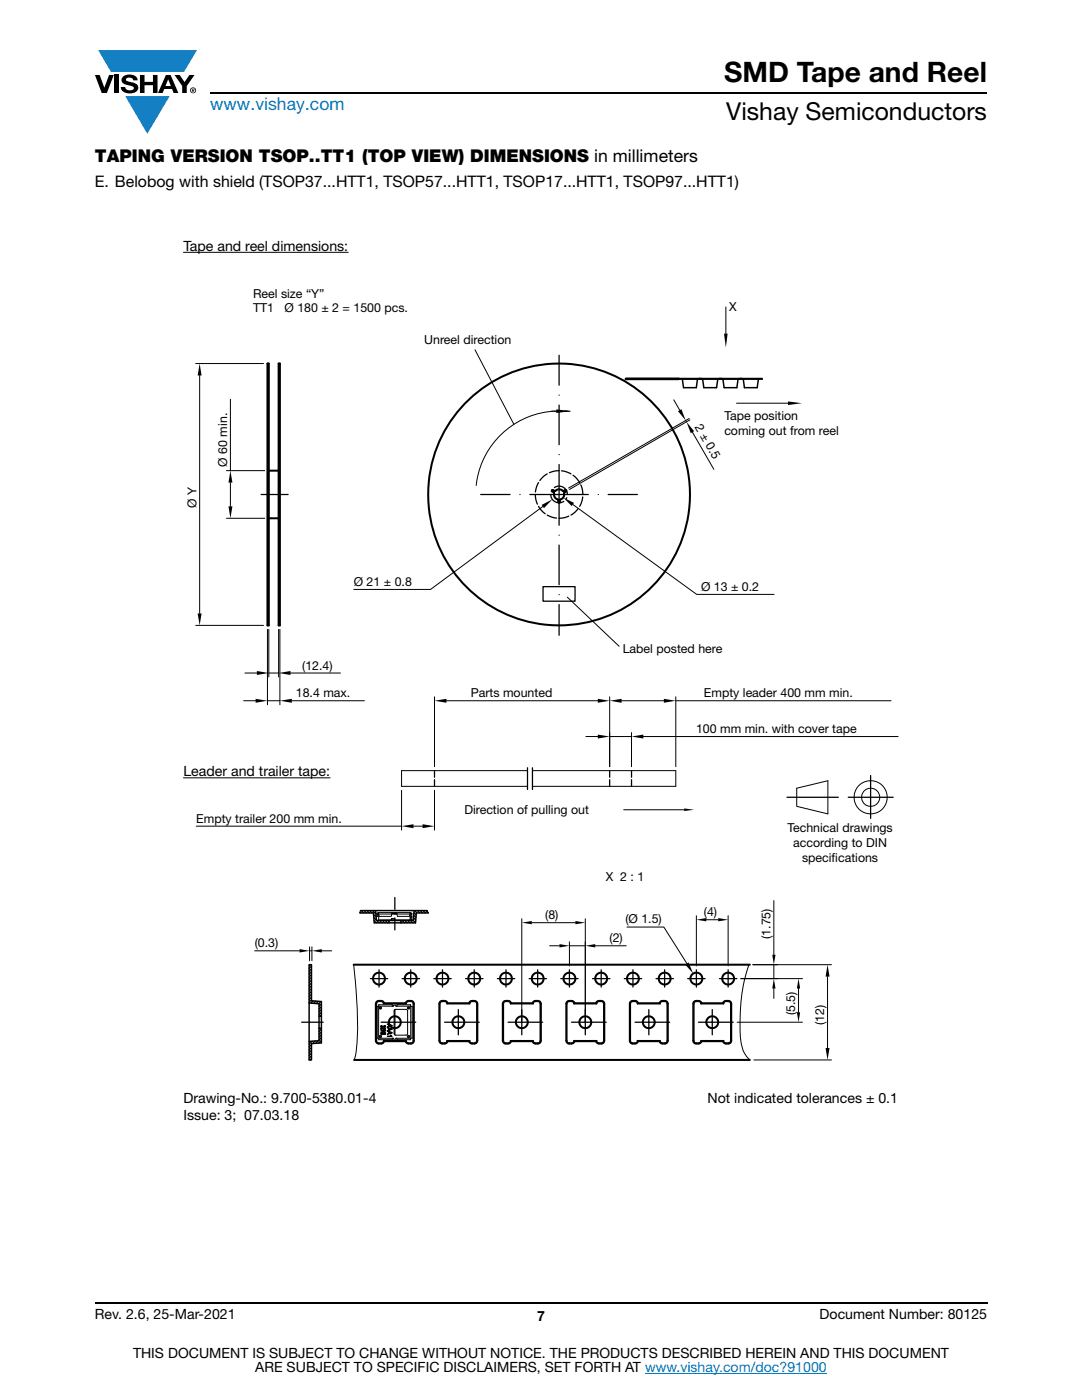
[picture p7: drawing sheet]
<svg xmlns="http://www.w3.org/2000/svg" width="216mm" height="279mm" viewBox="0 0 216 279" stroke-linecap="round" stroke-linejoin="round" font-family="sans-serif">
<g fill="#147fc3">
<path d="M19.6 10h19.7l-2.6 4.3h-1.1h-13.5z"/>
<path d="M25 19.2h8.9l-4.5 7.5z"/>
</g>
<g fill="#000">
<path d="M18.9 15h1l.9 2.5 1-2.5h.9l-1.4 3.6h-1zM22.9 15h.9v3.6h-.9zM24.6 15.3a2.1 2.1 0 0 1 2.8 .3l.1 .4h-.9a.79 .79 0 0 0-.7-.5 .79 .79 0 0 0-.8 .4l.3 .3 1 .2a1.08 1.08 0 0 1 1.2 1 1.08 1.08 0 0 1-1.1 1.2 1.73 1.73 0 0 1-2.4-1.2h.9a.96 .96 0 0 0 .8 .6 .96 .96 0 0 0 .9-.4 1.31 1.31 0 0 0-1.2-.6 1.03 1.03 0 0 1-1.1-.6 1.03 1.03 0 0 1 .2-1.1zM27.9 15h.9v1.3h1.7v-1.3h.9v3.6h-.9v-1.6h-1.7v1.6h-.9zM34.8 15h1.1l.9 1.4 1-1.4h1l-1.5 2.2v1.4h-.9v-1.4z"/>
<path d="M33.6 15.9l.5 1.3h-1.1zM33.1 15l-1.6 3.6h1l.3-.8h1.5l.3 .8h1l-1.6-3.6z"/>
<path d="M38.4 17.8h.2v.2h-.2zM38.3 17.7v.7h.1v-.3l.4 .3-.2-.3 .2-.2-.1-.2z"/>
<path d="M38.1 18a.46 .46 0 0 1 .9 0 .46 .46 0 0 1-.9 0zM37.9 18a.6 .6 0 0 0 1.2 0 .6 .6 0 0 0-1.2 0z"/>
</g>
<path d="M42 18.6h155M18.9 260h178.1" fill="none" stroke="#000" stroke-width=".36"/>
<path d="M128.7 274h36.3" fill="none" stroke="#007ec4" stroke-width=".2"/>
<g fill="none" stroke="#000" stroke-width=".2">
<path d="M36.6 50.4h32.9zM39.1 72.6h13.5M39.8 74.9v47.5M46 79.7v14.2M94.8 69.8l7.7 14.9M134.4 79.8l1.2 2.1M144.8 61.3v5.3M45.2 93.9h7.6M46 96.3v4.8M110 82.1h3.8M110.4 82.1a16.7 16.7 0 0 0-15.4 14.8M136.8 83.9l.2 .3"/>
<path d="M137.5 83.5l-24 13.9M137.7 83.8l-24.1 13.9M138.2 86.3l4.2 7.4M147 80.5h10.2M45.2 103.4h7.6M108.3 101.1l-22.4 16.5h-15.3M113.2 119.2l10.3 9.8M114.3 100.7l24.7 17.9h15.5M39.1 124.8h13.5M48.6 139.8h2.4M48.9 134.3h2.4M53.4 139.8h2.4"/>
<path d="M53.4 125.6v15.1M53.6 125.6v9.5M53.6 134.3h2M55.6 125.6v9.5M55.8 125.6v15.1M58 134.3h9.9M58.2 139.8h14.5M86.7 139.1v13.9M89.1 139.8h30.2M121.7 139.1v13.9M124 139.8h8.5M134.8 139.8h43"/>
<path d="M134.8 139.1v13.9M36.6 155.2h29.3zM80.1 157.7v8M86.7 157.7v8M105.3 153.8h-25.2v3.1h25.2M106.2 153.8h28.6v3.1h-28.6M116.9 147h2.4M121.7 147h4.3M126 146.2v6.8M128.4 147h50.8M159 157.3l6.2-1.5v6.6l-6.2-1.5zM39.2 164.9h40.9"/>
<path d="M82.5 164.9h1.8M124.5 161.6h12M154.4 179.7v10.8M50.8 189.8h9M61.8 189v2.7M61.8 189.8h.4M62.2 189v2.7M64.2 189.8h2M70.6 192.5a76.2 76.2 0 0 1 .3 18.2l-.2 .8M71.9 181.7l-.1 .5M75.2 182.4h.2v.5h-.2zM75.5 182.1l.2 .8h2.4l.1-.5 3.7-.1"/>
<path d="M75.5 182.3l-.1 .1M75.6 182.5v1.1h3.1v-.2M78.2 182.1v.2M78.2 182.3l-2.7 .1M78.2 182.3h1M78.4 182.1v.2M78.7 183.4h-.6v.2M78.9 182.1v.2M79.2 182.3l.1 .6h2.4l.1-.5M79.2 182.1v.2M81.8 182.5v1.1h-3.1v-.2M81.9 182.3l.1 .1"/>
<path d="M81.9 182.1v.2M82 182.4v1.2h.2v-1.2M82 182.9h.2M82 182.4h.2M82 183.5h.2M82 183h.2M82.2 182.4l-.3-.3h-6.4l-.3 .3M85.2 181.7l.2 .5M104.1 183.4v20.5M106.1 184.1h8.7M109.7 188.8h1.9M113.6 188.8h3.2"/>
<path d="M113.6 188v4.8M116.8 183.4v20.5M118.8 188.8h6.2M125.1 185h7.4l4.6 7.3M139 182.7v10.1M140.9 183.6h2.4M145.3 182.7v10.1M147.8 195.3h12.3M149.4 192.5a36.5 36.5 0 0 0-1.4 16.3 5.1 5.1 0 0 0 1.6 2.7M150.2 192.5h15.7M154.4 192.5v2.8M154.4 197.3v2"/>
<path d="M159.3 197.3v4.7M165.1 194.9v14.3M75.3 207.2h.1M75.3 207.2h.3M75.5 207.2l.1 .3h2.6M75.6 200.8l-.3 .1v6.3M75.6 200.9v6.1M75.7 200.8h2.5M75.7 207.2h2.5M76 205.1l.6 .3 .2-.1v.1h-.2l-.5-.2v.3h-.1zM76 205.9h.4l.2-.3v.3l.3 .1zM76 205.6h.9h-.3l-.2 .3v-.3z"/>
<path d="M76 204.7l.2 .2 .3-.1-.1 .2a.24 .24 0 0 1-.3 0 .24 .24 0 0 1-.1-.3zM76 206.2l.1 .2 .4-.1v.1h-.4zM76.1 206.2l.7-.1 .1 .2v.1l-.1-.2h-.2l-.1 .2-.1-.2-.3 .1zM76.1 204.7h.2l-.2 .1zM76.4 204.8l.1 .2zM76.5 204.8l.3 .1 .1-.2v.2l-.3 .1zM76.6 206.3h.2l.1 .1h-.3zM76.7 205.1l.2 .1v.2zM76.7 204.7h.2l-.1 .1zM77.3 204.3l.9 .4-.5-.2-.1 .3v-.3zM77.3 204.9l.3-.1 .1-.3v.3l.5-.1-.9 .3zM77.3 205l.9 .4-.5-.1-.1 .3v-.4z"/>
<path d="M77.3 205.6h.3l.1-.3v.2l.5-.1-.9 .4zM77.3 205.8l.9 .2v.2l-.5-.2-.1 .3v-.4zM77.3 206.3h.3l.1-.3v.2h.5l-.9 .3zM77.3 206.8h.7v-.2l.2 .3h-.9zM77.9 206.6l.1 .2zM78.2 200.5h.1M78.2 200.5h-2.6l-.1 .3M78.3 207.5h-.1M78.3 207.5v-.3h.2v.2h.5v-.2h.2v.3h2.7M78.7 201.5l2.3-.1 .3 .2v4.7l-.2 .3h-2.1l-.3-.2zM79.3 200.8h2.5M79.4 207.2h2.4"/>
<path d="M81.9 200.5h.1M81.9 200.5h-2.7v.3h-.2v-.2h-.5v.2h-.2v-.3M81.9 207.5h.1M81.9 200.5v.3h.3v6.4h-.3v.3M82 200.9v6.1M147.1 204h13M150.4 211.5h15.5"/>
<circle cx="173.7" cy="159.1" r="3.3"/>
<circle cx="173.7" cy="159.1" r="1.82"/>
<circle cx="75.9" cy="201.2" r=".16"/>
<circle cx="75.9" cy="206.9" r=".16"/>
<circle cx="75.9" cy="206.9" r=".23"/>
<circle cx="75.9" cy="201.2" r=".23"/>
<circle cx="81.5" cy="206.9" r=".16"/>
<circle cx="81.5" cy="201.2" r=".16"/>
<circle cx="81.5" cy="201.2" r=".24"/>
<circle cx="81.5" cy="206.9" r=".24"/>
</g>
<g fill="#000">
<path d="M39.8 72.6l.4 2.3h-.8zM144.5 66.6h.7l-.4 2.8zM46 93.9l.4 2.4h-.8zM111 81.7l2.8 .4-2.8 .3zM112.7 81.9l1.1 .2-1.1 .1zM135.3 82.1l.7-.4 .8 2.2zM137 84.2l1.5 1.8-.7 .5zM157.2 80.1l2.8 .4-2.8 .3zM45.6 101.1h.8l-.4 2.3zM108.1 100.8l2.1-1.1-1.7 1.7zM112.4 99.3l2.1 1.1-.4 .6zM39.4 122.4h.8l-.4 2.4z"/>
<path d="M51 139.5l2.4 .3-2.4 .5zM51.3 133.9l2.3 .4-2.3 .4zM55.6 134.3l2.4-.4v.8zM55.9 139.8l2.3-.3v.8zM86.7 139.8l2.4-.3v.8zM119.3 139.5l2.4 .3-2.4 .5zM121.7 139.8l2.3-.3v.8zM132.5 139.5l2.3 .3-2.3 .5zM119.3 146.6l2.4 .4-2.4 .4zM126 147l2.4-.4v.8zM80.1 164.9l2.4-.4v.8zM84.3 164.5l2.4 .4-2.4 .4z"/>
<path d="M136.5 161.3l2 .3-2 .3zM59.8 189.4l2 .4-2 .3zM62.2 189.8l2-.4v.7zM104.1 184.1l2-.3v.7zM111.6 188.4l2 .3-2 .4zM114.8 183.8l2 .3-2 .4zM116.8 188.7l2-.3v.7zM136.7 192.5l.7-.4 .9 2.2zM139 183.6l1.9-.4v.7zM143.3 183.2l2 .4-2 .3zM154.4 195.3l.3 2h-.6zM154.1 190.5h.6l-.3 2z"/>
<path d="M159.3 195.3l.4 2h-.7zM165.1 192.5l.4 2.4h-.8zM159 202h.7l-.4 2zM164.7 209.2h.8l-.4 2.3z"/>
<path d="M76.1 204.7h.2l-.2 .1z" fill-rule="evenodd"/>
<path d="M76 204.7l.2 .2 .3-.1-.1 .2a.24 .24 0 0 1-.3 0 .24 .24 0 0 1-.1-.3z" fill-rule="evenodd"/>
<path d="M76 206.2l.1 .2 .4-.1v.1h-.4z" fill-rule="evenodd"/>
<path d="M76.4 204.8l.1 .2z" fill-rule="evenodd"/>
<path d="M76 205.1l.6 .3 .2-.1v.1h-.2l-.5-.2v.3h-.1z" fill-rule="evenodd"/>
<path d="M76.7 204.7h.2l-.1 .1z" fill-rule="evenodd"/>
<path d="M76.6 206.3h.2l.1 .1h-.3z" fill-rule="evenodd"/>
<path d="M76.5 204.8l.3 .1 .1-.2v.2l-.3 .1z" fill-rule="evenodd"/>
<path d="M76.7 205.1l.2 .1v.2z" fill-rule="evenodd"/>
<path d="M76 205.9h.4l.2-.3v.3l.3 .1z" fill-rule="evenodd"/>
<path d="M76 205.6h.9h-.3l-.2 .3v-.3z" fill-rule="evenodd"/>
<path d="M76.1 206.2l.7-.1 .1 .2v.1l-.1-.2h-.2l-.1 .2-.1-.2-.3 .1z" fill-rule="evenodd"/>
<path d="M77.9 206.6l.1 .2z" fill-rule="evenodd"/>
<path d="M77.3 204.3l.9 .4-.5-.2-.1 .3v-.3z" fill-rule="evenodd"/>
<path d="M77.3 204.9l.3-.1 .1-.3v.3l.5-.1-.9 .3z" fill-rule="evenodd"/>
<path d="M77.3 205l.9 .4-.5-.1-.1 .3v-.4z" fill-rule="evenodd"/>
<path d="M77.3 205.6h.3l.1-.3v.2l.5-.1-.9 .4z" fill-rule="evenodd"/>
<path d="M77.3 205.8l.9 .2v.2l-.5-.2-.1 .3v-.4z" fill-rule="evenodd"/>
<path d="M77.3 206.3h.3l.1-.3v.2h.5l-.9 .3z" fill-rule="evenodd"/>
<path d="M77.3 206.8h.7v-.2l.2 .3h-.9z" fill-rule="evenodd"/>
</g>
<g fill="none" stroke="#000" stroke-width=".25">
<path d="M111.6 70.9v6M111.6 78.9h.1M52.1 98.7h5.4M95.9 98.7h5.9M103.7 98.7h.1M105.7 98.7h11.7M106.8 98.7l.1 1.1 .3 .8M107.5 96.3l-.4 .7-.3 1.2M109.2 94.6l-.8 .5-.7 .8M109.9 98.7a1.66 1.66 0 0 0 2.6 1.3M110.2 97.8l-.2 .2M110.6 97.3a1.66 1.66 0 0 1 2.6 1.4"/>
<path d="M111.6 80.8v7.9M111.6 92.7v12.1M111.6 90.7h.1M111.6 93.9l-1.2 .2-.8 .2M112 94l.7 .1 1.2 .5M113.1 99.3l-.1 .3M114.3 94.9l.8 .6 .6 .8M115.9 96.8l.3 .7 .1 1.2M116.3 99.2l-.3 1.2-.3 .7M119.4 98.7h.1M121.3 98.7h5.9M107.5 101.1l.5 .7 .8 .7"/>
<path d="M108.4 117.1h6.3v2.9h-6.3zM109.2 102.8l1.9 .6M111.6 108.8v7.9M111.6 106.8h.1M111.6 118.7h.1M113.5 103l-.8 .3-1.1 .1M115.4 101.5l-.7 .7-.8 .6M111.6 120.7v6.1M86.7 153.8v1.3M86.7 155.6v1.3M105.3 153.2v4.4M106.2 153.2v4.4"/>
<path d="M121.7 153.8v1.3M121.7 155.6v1.3M126 153.8v1.3M126 155.6v1.3M157 159.1h10.3M169.3 159.1h8.9M173.7 154.8v8.5M78.8 179.1v2.4M61.9 192.5l-.2 .2M62.2 199.5l-.5 .5M62.2 199l-.5 .4M62.2 198.4l-.5 .5"/>
<path d="M62.2 197.9l-.5 .4M62.2 197.3l-.5 .5M62.2 196.7l-.5 .5M62.2 196.2l-.5 .4M62.2 195.6l-.5 .5M62.2 195.1l-.5 .4M62.2 194.5l-.5 .5M62.2 193.9l-.5 .5M62.2 193.4l-.5 .4M62.2 192.8l-.5 .5M62.5 199.7l-.4 .5M63 199.8l-.4 .4"/>
<path d="M63.5 199.8l-.4 .5M64.1 199.9l-.5 .4M71.8 182l.2 .2M72.1 181.7l.5 .5M72.6 181.7l.5 .5M73.2 181.7l.5 .5M73.8 181.7l.4 .5M73.9 195.3h3.5M74.3 181.7l.7 .7M74.5 182.5l.5 .5M74.6 183.1l.5 .5M74.6 183.7l.5 .5"/>
<path d="M74.9 181.7l.1 .1M75.2 183.7l.5 .5M75.6 193.5v3.5M75.7 183.7l.5 .5M76.3 183.7l.5 .5M76.9 183.7l.4 .5M77.4 183.7l.2 .2M78.8 182.2v.3M78.8 183.2v2.4M80 184l.1 .2M80.2 183.7l.5 .5M80.2 195.3h3.5"/>
<path d="M80.8 183.7l.5 .5M81.3 183.7l.5 .5M81.9 183.7l.5 .5M82 193.5v3.5M82.5 183.7l.4 .4M82.5 183.2l.5 .4M82.6 182.7l.4 .4M82.6 182.1l.4 .5M82.7 181.7l.5 .5M83.3 181.7l.5 .5M83.8 181.7l.5 .5M84.4 181.7l.5 .5"/>
<path d="M85 181.7l.4 .5M86.6 195.3h3.4M88.3 193.5v3.5M92.9 195.3h3.5M94.6 193.5v3.5M99.2 195.3h3.5M101 193.5v3.5M105.6 195.3h3.4M107.3 193.5v3.5M111.9 195.3h3.5M113.6 193.5v3.5M118.2 195.3h3.5"/>
<path d="M120 193.5v3.5M124.6 195.3h3.4M126.3 193.5v3.5M130.9 195.3h3.5M132.6 193.5v1.8M132.6 195.3v1.7M137.2 195.3h3.5M139 193.5v3.5M143.6 195.3h3.4M145.3 193.5v3.5M60.2 204h4.3M62.2 211.3l-.3 .2"/>
<path d="M62.2 210.7l-.5 .5M62.2 210.2l-.5 .4M62.2 209.6l-.5 .5M62.2 209.1l-.5 .4M62.2 208.5l-.5 .5M62.3 207.8l-.6 .6M62.9 207.7l-.5 .6M63.5 207.7l-.5 .5M63.8 205.2l-.1 .1M64.1 207.6l-.5 .6M64.1 207.1l-.4 .4M64.1 206.5l-.4 .5"/>
<path d="M64.1 206l-.4 .4M64.1 205.4l-.4 .5M64.1 202.6l-.2 .2M64.1 202l-.4 .5M64.1 201.5l-.4 .4M64.1 200.9l-.4 .5M64.1 200.4l-.4 .4M78.8 201.5v2.5h-2.7M83 204h-4.2v2.5M91.5 201.5v2.5h-2.8M95.6 204h-4.1v2.5M104.1 201.5v2.5h-2.7"/>
<path d="M108.3 204h-4.2v2.5M116.8 201.5v2.5h-2.8M121 204h-4.2v2.5M129.5 201.5v2.5h-2.8M133.6 204h-4.1v2.5M142.1 201.5v2.5h-2.7M146.3 204h-4.2v2.5"/>
</g>
<g fill="none" stroke="#000" stroke-width=".4">
<path d="M53.4 72.6h.2v52.2h-.2zM55.6 72.6h.2v52.2h-.2zM124.8 75.7h10.6M124.9 75.5h10.5M53.6 93.9h2M110.1 97.9l.2-.1 .4 .2a1.3 1.3 0 0 1 1.8 0l.3-.2 .2 .1v.1l-.4 .3a1.48 1.48 0 0 1-.9 1.5v.5l-.1 .1-.2-.2v-.4a1.5 1.5 0 0 1-.9-1.5l-.4-.3zM53.6 103.4h2M70.6 192.5h79M70.7 211.5h78.9"/>
<circle cx="111.6" cy="98.7" r="26.1"/>
<circle cx="75.6" cy="195.3" r="1.19"/>
<circle cx="82" cy="195.3" r="1.19"/>
<circle cx="88.3" cy="195.3" r="1.19"/>
<circle cx="94.6" cy="195.3" r="1.19"/>
<circle cx="101" cy="195.3" r="1.19"/>
<circle cx="107.3" cy="195.3" r="1.19"/>
<circle cx="113.6" cy="195.3" r="1.19"/>
<circle cx="120" cy="195.3" r="1.19"/>
<circle cx="126.3" cy="195.3" r="1.19"/>
<circle cx="132.6" cy="195.3" r="1.19"/>
<circle cx="139" cy="195.3" r="1.19"/>
<circle cx="145.3" cy="195.3" r="1.19"/>
<circle cx="78.8" cy="204" r="1.18"/>
<circle cx="91.5" cy="204" r="1.19"/>
<circle cx="104.1" cy="204" r="1.18"/>
<circle cx="116.8" cy="204" r="1.19"/>
<circle cx="129.5" cy="204" r="1.19"/>
<circle cx="142.1" cy="204" r="1.19"/>
</g>
<g fill="none" stroke="#000" stroke-width=".3">
<path d="M135.4 75.5h16.7M135.4 75.7h16.7M136.2 75.7l.2 1.7h2.5l.3-1.7M140.2 75.7l.2 1.7h2.6l.2-1.7M144.3 75.7l.2 1.7h2.5l.3-1.7M148.3 75.7l.2 1.7h2.6l.2-1.7M61.7 192.5h.5v7.2l1.9 .2v8.2l-1.9 .2v3.2h-.5zM71.8 182.2h2.7l.2 2h8.2l.2-2h2.3M71.9 181.7h13.3M74.9 181.7l.2 2h7.4l.1-2M75.1 199.9a1.03 1.03 0 0 1 1.6 .3h4.2a.92 .92 0 0 1 .9-.5 .92 .92 0 0 1 .8 .6v7.4a.92 .92 0 0 1-.8 .7 .92 .92 0 0 1-.9-.6h-4.2a.94 .94 0 0 1-.9 .5 .94 .94 0 0 1-.9-.6v-7.4zM75.2 200l.4-.2 .6 .1 .3 .4h4.5l.3-.4 .7-.1 .3 .2 .2 .3v7.4l-.2 .3-.3 .2-.7-.1-.3-.4h-4.5l-.3 .4-1-.1-.1-.3v-7.4z"/>
<path d="M77.6 183.7v.5M80 183.7v.5M87.7 199.9a1.04 1.04 0 0 1 1.6 .3h4.3a.94 .94 0 0 1 .9-.5 .94 .94 0 0 1 .8 .6v7.4a.94 .94 0 0 1-.8 .6 .94 .94 0 0 1-.9-.5h-4.3a.94 .94 0 0 1-.9 .5 .94 .94 0 0 1-.8-.6v-7.4zM87.9 200l.4-.2 .6 .1 .3 .4h4.5l.3-.4 .7-.1 .3 .2 .1 .3v7.4l-.1 .3-1 .1-.3-.4h-4.5l-.3 .4-1-.1-.1-.3v-7.4zM100.4 199.9a1.02 1.02 0 0 1 1.6 .3h4.2a.94 .94 0 0 1 1-.5 .94 .94 0 0 1 .8 .6v7.4a.94 .94 0 0 1-.8 .6 .94 .94 0 0 1-1-.5h-4.2a.94 .94 0 0 1-.9 .5 .94 .94 0 0 1-.8-.6v-7.4zM100.6 200l.3-.2 .7 .1 .3 .4h4.5l.3-.4 .6-.1 .4 .2 .1 .3v7.4l-.1 .3-1 .1-.3-.4h-4.5l-.3 .4-1-.1-.2-.3v-7.4zM113.1 199.9a1.04 1.04 0 0 1 1.6 .3h4.2a.94 .94 0 0 1 .9-.5 .94 .94 0 0 1 .8 .6v7.4a.94 .94 0 0 1-.8 .6 .94 .94 0 0 1-.9-.5h-4.2a.94 .94 0 0 1-.9 .5 .94 .94 0 0 1-.8-.6v-7.4zM113.3 200l.3-.2 .6 .1 .3 .4h4.6l.2-.4 .7-.1 .3 .2 .2 .3v7.4l-.2 .3-1 .1-.2-.4h-4.6l-.3 .4-.9-.1-.2-.3v-7.4zM125.9 199.8l.3-.1a.85 .85 0 0 1 1.1 .5h4.3a.94 .94 0 0 1 .9-.5 .94 .94 0 0 1 .8 .6v7.4a.94 .94 0 0 1-.8 .6 .94 .94 0 0 1-.9-.5h-4.3a.92 .92 0 0 1-.9 .6 .92 .92 0 0 1-.8-.7v-7.4zM125.9 200l.3-.2 .7 .1 .3 .4h4.5l.3-.4 .7-.1 .3 .2 .1 .3v7.4l-.1 .3-1 .1-.3-.4h-4.5l-.3 .4-.7 .1-.3-.2-.1-.3v-7.4zM138.4 199.9a1.04 1.04 0 0 1 1.6 .3h4.2a.94 .94 0 0 1 .9-.5 .94 .94 0 0 1 .9 .6v7.4a.94 .94 0 0 1-.9 .6 .94 .94 0 0 1-.9-.5h-4.2a.94 .94 0 0 1-.9 .5 .94 .94 0 0 1-.8-.6v-7.4zM138.6 200l.3-.2 .7 .1 .3 .4h4.5l.3-.4 .6-.1 .4 .2 .1 .3v7.4l-.1 .3-1 .1-.3-.4h-4.5l-.3 .4-1-.1-.1-.3-.1-7.4z"/>
<path d="M61.7 200.2l2 .1v7.4l-2 .1M63.7 202.8h.4M63.7 205.2h.4"/>
</g>
<text font-size="5.6" x="144.5" y="16.4">SMD Tape and Reel</text>
<text font-size="4.9" x="144.9" y="24">Vishay Semiconductors</text>
<text font-size="3.5" fill="#007ec4" x="42" y="21.9">www.vishay.com</text>
<text font-size="3.5" x="18.9" y="32.3">TAPING VERSION TSOP..TT1 (TOP VIEW) DIMENSIONS in millimeters</text>
<text font-size="3.2" x="18.9" y="37.4">E. Belobog with shield (TSOP37...HTT1, TSOP57...HTT1, TSOP17...HTT1, TSOP97...HTT1)</text>
<g font-size="2.8">
<text x="36.6" y="50.1">Tape and reel dimensions:</text>
<text x="36.6" y="155">Leader and trailer tape:</text>
<text x="36.6" y="220.1">Drawing-No.: 9.700-5380.01-4</text>
<text x="141.2" y="220.1">Not indicated tolerances ± 0.1</text>
<text x="36.6" y="223.5">Issue: 3; 07.03.18</text>
<text x="18.9" y="263.3">Rev. 2.6, 25-Mar-2021</text>
<text x="107.2" y="263.6">7</text>
<text x="163.6" y="263.3">Document Number: 80125</text>
<text x="26.5" y="271">THIS DOCUMENT IS SUBJECT TO CHANGE WITHOUT NOTICE. THE PRODUCTS DESCRIBED HEREIN AND THIS DOCUMENT</text>
<text x="50.9" y="273.8">ARE SUBJECT TO SPECIFIC DISCLAIMERS, SET FORTH AT www.vishay.com/doc?91000</text>
</g>
<g font-size="2.5">
<text x="50.5" y="59.4">Reel size “Y”</text>
<text x="50.5" y="62.4">TT1</text>
<text x="56.8" y="62.4">Ø 180 ± 2 = 1500 pcs.</text>
<text x="145.5" y="62">X</text>
<text x="84.7" y="68.7">Unreel direction</text>
<text x="144.5" y="83.8">Tape position</text>
<text x="138.6" y="85.2" transform="rotate(60 138.6 85.2)">2 ± 0.5</text>
<text x="144.5" y="86.8">coming out from reel</text>
<text x="45.3" y="93.1" transform="rotate(-90 45.3 93.1)">Ø 60 min.</text>
<text x="39.2" y="101.3" transform="rotate(-90 39.2 101.3)">Ø Y</text>
<text x="70.6" y="117">Ø 21 ± 0.8</text>
<text x="139.9" y="118">Ø 13 ± 0.2</text>
<text x="124.3" y="130.3">Label posted here</text>
<text x="60.3" y="133.7">(12.4)</text>
<text x="59" y="139.2">18.4 max.</text>
<text x="93.9" y="139.2">Parts mounted</text>
<text x="140.5" y="139.2">Empty leader 400 mm min.</text>
<text x="138.9" y="146.3">100 mm min. with cover tape</text>
<text x="39.2" y="164.2">Empty trailer 200 mm min.</text>
<text x="92.7" y="162.4">Direction of pulling out</text>
<text x="157.1" y="166.1">Technical drawings</text>
<text x="158.3" y="169.1">according to DIN</text>
<text x="160" y="172.1">specif</text>
<text x="165.9" y="172.1">ications</text>
<text x="120.9" y="175.9">X 2 : 1</text>
<text x="108.8" y="183.5">(8)</text>
<text x="124.8" y="184.2">(Ø 1.5)</text>
<text x="140.5" y="182.9">(4)</text>
<text x="50.8" y="189.1">(0.3)</text>
<text x="121.6" y="188.1">(2)</text>
<text x="153.7" y="187.4" transform="rotate(-90 153.7 187.4)">(1.75)</text>
<text x="158.7" y="202.6" transform="rotate(-90 158.7 202.6)">(5.5)</text>
<text x="164.5" y="204.6" transform="rotate(-90 164.5 204.6)">(12)</text>
</g>
</svg>
